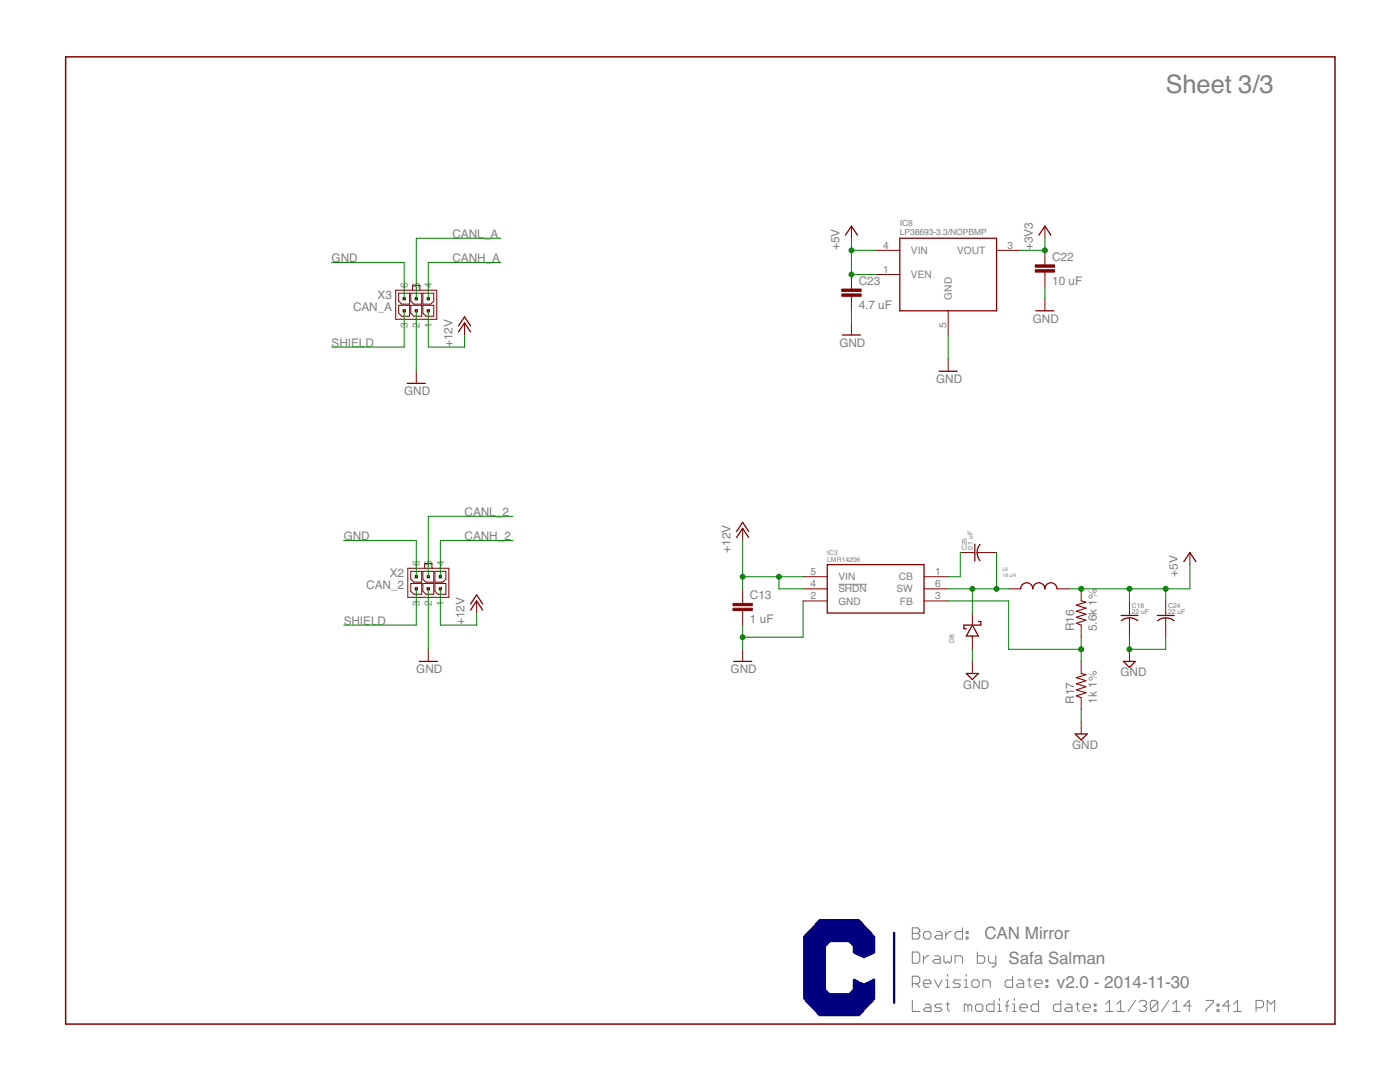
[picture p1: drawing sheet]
<svg xmlns="http://www.w3.org/2000/svg" width="279mm" height="216mm" viewBox="0 0 279 216" stroke-linecap="round" stroke-linejoin="round" font-family="sans-serif">
<g fill="#808080" stroke="#808080" stroke-width=".21">
<path d="M182.1 185.1v2.3z"/>
<path d="M182.1 185.1h1.1z"/>
<path d="M183.2 185.1l.4 .4z"/>
<path d="M183.6 185.5v.4z"/>
<path d="M183.6 185.9l-.4 .3z"/>
<path d="M183.2 186.2l.4 .4z"/>
<path d="M183.6 186.6v.4z"/>
<path d="M183.6 187l-.4 .4z"/>
<path d="M182.1 187.4h1.1z"/>
<path d="M182.1 186.2h1.1z"/>
<path d="M184.7 187.4h.7z"/>
<path d="M185.8 187l-.4 .4z"/>
<path d="M185.8 186.2v.8z"/>
<path d="M185.4 185.9l.4 .3z"/>
<path d="M184.7 185.9h.7z"/>
<path d="M184.3 186.2l.4-.3z"/>
<path d="M184.3 186.2v.8z"/>
<path d="M184.3 187l.4 .4z"/>
<path d="M186.9 185.9h.7z"/>
<path d="M187.6 185.9l.4 .3z"/>
<path d="M188 186.2v1.2z"/>
<path d="M186.9 187.4h1.1z"/>
<path d="M186.5 187l.4 .4z"/>
<path d="M186.5 187l.4-.4z"/>
<path d="M186.9 186.6h1.1z"/>
<path d="M188.7 185.9v1.5z"/>
<path d="M188.7 186.6l.8-.7z"/>
<path d="M189.5 185.9h.4z"/>
<path d="M192.1 185.1v2.3z"/>
<path d="M191 187.4h1.1z"/>
<path d="M190.6 187l.4 .4z"/>
<path d="M190.6 186.2v.8z"/>
<path d="M190.6 186.2l.4-.3z"/>
<path d="M191 185.9h1.1z"/>
<path d="M192.8 185.9h.4z"/>
<path d="M193.2 185.9v.3z"/>
<path d="M192.8 186.2h.4z"/>
<path d="M192.8 185.9v.3z"/>
<path d="M192.8 187h.4z"/>
<path d="M193.2 187v.4z"/>
<path d="M192.8 187.4h.4z"/>
<path d="M192.8 187v.4z"/>
<path d="M182.1 194.8v2.2z"/>
<path d="M182.1 194.8h1.1z"/>
<path d="M183.2 194.8l.4 .4z"/>
<path d="M183.6 195.2v.7z"/>
<path d="M183.6 195.9l-.4 .4z"/>
<path d="M182.1 196.3h1.1z"/>
<path d="M182.8 196.3l.8 .7z"/>
<path d="M184.7 197h.7z"/>
<path d="M184.3 196.6l.4 .4z"/>
<path d="M184.3 195.9v.7z"/>
<path d="M184.3 195.9l.4-.4z"/>
<path d="M184.7 195.5h.7z"/>
<path d="M185.4 195.5l.4 .4z"/>
<path d="M185.8 195.9v.4z"/>
<path d="M184.3 196.3h1.5z"/>
<path d="M186.5 195.5l.8 1.5z"/>
<path d="M188 195.5l-.7 1.5z"/>
<path d="M188.7 195.5h.4z"/>
<path d="M189.1 195.5v1.5z"/>
<path d="M188.7 197h.8z"/>
<path d="M189.1 194.4v.4z"/>
<path d="M190.2 197h1.1z"/>
<path d="M191.7 196.6l-.4 .4z"/>
<path d="M191.3 196.3l.4 .3z"/>
<path d="M190.6 196.3h.7z"/>
<path d="M190.2 195.9l.4 .4z"/>
<path d="M190.2 195.9l.4-.4z"/>
<path d="M190.6 195.5h1.1z"/>
<path d="M192.4 195.5h.4z"/>
<path d="M192.8 195.5v1.5z"/>
<path d="M192.4 197h.8z"/>
<path d="M192.8 194.4v.4z"/>
<path d="M194.3 197h.8z"/>
<path d="M195.4 196.6l-.3 .4z"/>
<path d="M195.4 195.9v.7z"/>
<path d="M195.1 195.5l.3 .4z"/>
<path d="M194.3 195.5h.8z"/>
<path d="M193.9 195.9l.4-.4z"/>
<path d="M193.9 195.9v.7z"/>
<path d="M193.9 196.6l.4 .4z"/>
<path d="M196.2 195.5v1.5z"/>
<path d="M196.2 195.5h1.1z"/>
<path d="M197.3 195.5l.3 .4z"/>
<path d="M197.6 195.9v1.1z"/>
<path d="M202.1 194.8v2.2z"/>
<path d="M201 197h1.1z"/>
<path d="M200.6 196.6l.4 .4z"/>
<path d="M200.6 195.9v.7z"/>
<path d="M200.6 195.9l.4-.4z"/>
<path d="M201 195.5h1.1z"/>
<path d="M203.2 195.5h.7z"/>
<path d="M203.9 195.5l.4 .4z"/>
<path d="M204.3 195.9v1.1z"/>
<path d="M203.2 197h1.1z"/>
<path d="M202.8 196.6l.4 .4z"/>
<path d="M202.8 196.6l.4-.3z"/>
<path d="M203.2 196.3h1.1z"/>
<path d="M205.4 195.2v1.4z"/>
<path d="M205.4 196.6l.4 .4z"/>
<path d="M205 195.5h.8z"/>
<path d="M206.9 197h.7z"/>
<path d="M206.5 196.6l.4 .4z"/>
<path d="M206.5 195.9v.7z"/>
<path d="M206.9 195.5l-.4 .4z"/>
<path d="M206.9 195.5h.7z"/>
<path d="M207.6 195.5l.4 .4z"/>
<path d="M208 195.9v.4z"/>
<path d="M206.5 196.3h1.5z"/>
<path d="M208.7 195.5h.4z"/>
<path d="M209.1 195.5v.4z"/>
<path d="M208.7 195.9h.4z"/>
<path d="M208.7 195.5v.4z"/>
<path d="M208.7 196.6h.4z"/>
<path d="M209.1 196.6v.4z"/>
<path d="M208.7 197h.4z"/>
<path d="M208.7 196.6v.4z"/>
<path d="M182.1 199.6v2.2z"/>
<path d="M182.1 201.8h1.5z"/>
<path d="M184.7 200.4h.7z"/>
<path d="M185.4 200.4l.4 .3z"/>
<path d="M185.8 200.7v1.1z"/>
<path d="M184.7 201.8h1.1z"/>
<path d="M184.3 201.5l.4 .3z"/>
<path d="M184.3 201.5l.4-.4z"/>
<path d="M184.7 201.1h1.1z"/>
<path d="M186.5 201.8h1.1z"/>
<path d="M187.6 201.8l.4-.3z"/>
<path d="M187.6 201.1l.4 .4z"/>
<path d="M186.9 201.1h.7z"/>
<path d="M186.5 200.7l.4 .4z"/>
<path d="M186.5 200.7l.4-.3z"/>
<path d="M186.9 200.4h1.1z"/>
<path d="M189.1 200v1.5z"/>
<path d="M189.1 201.5l.4 .3z"/>
<path d="M188.7 200.4h.8z"/>
<path d="M192.4 200.4v1.4z"/>
<path d="M192.4 200.4h.4z"/>
<path d="M192.8 200.4l.4 .3z"/>
<path d="M193.2 200.7v1.1z"/>
<path d="M193.2 200.7l.4-.3z"/>
<path d="M193.6 200.4l.3 .3z"/>
<path d="M193.9 200.7v1.1z"/>
<path d="M195.1 201.8h.7z"/>
<path d="M195.8 201.8l.4-.3z"/>
<path d="M196.2 200.7v.8z"/>
<path d="M195.8 200.4l.4 .3z"/>
<path d="M195.1 200.4h.7z"/>
<path d="M194.7 200.7l.4-.3z"/>
<path d="M194.7 200.7v.8z"/>
<path d="M194.7 201.5l.4 .3z"/>
<path d="M198.4 199.6v2.2z"/>
<path d="M197.3 201.8h1.1z"/>
<path d="M196.9 201.5l.4 .3z"/>
<path d="M196.9 200.7v.8z"/>
<path d="M196.9 200.7l.4-.3z"/>
<path d="M197.3 200.4h1.1z"/>
<path d="M199.1 200.4h.4z"/>
<path d="M199.5 200.4v1.4z"/>
<path d="M199.1 201.8h.8z"/>
<path d="M199.5 199.2v.4z"/>
<path d="M201 200v1.8z"/>
<path d="M201 200l.3-.4z"/>
<path d="M200.6 200.7h.7z"/>
<path d="M202.1 200.4h.3z"/>
<path d="M202.4 200.4v1.4z"/>
<path d="M202.1 201.8h.7z"/>
<path d="M202.4 199.2v.4z"/>
<path d="M203.9 201.8h.8z"/>
<path d="M203.6 201.5l.3 .3z"/>
<path d="M203.6 200.7v.8z"/>
<path d="M203.6 200.7l.3-.3z"/>
<path d="M203.9 200.4h.8z"/>
<path d="M204.7 200.4l.3 .3z"/>
<path d="M205 200.7v.4z"/>
<path d="M203.6 201.1h1.4z"/>
<path d="M207.3 199.6v2.2z"/>
<path d="M206.1 201.8h1.2z"/>
<path d="M205.8 201.5l.3 .3z"/>
<path d="M205.8 200.7v.8z"/>
<path d="M205.8 200.7l.3-.3z"/>
<path d="M206.1 200.4h1.2z"/>
<path d="M211.7 199.6v2.2z"/>
<path d="M210.6 201.8h1.1z"/>
<path d="M210.2 201.5l.4 .3z"/>
<path d="M210.2 200.7v.8z"/>
<path d="M210.2 200.7l.4-.3z"/>
<path d="M210.6 200.4h1.1z"/>
<path d="M212.8 200.4h.8z"/>
<path d="M213.6 200.4l.3 .3z"/>
<path d="M213.9 200.7v1.1z"/>
<path d="M212.8 201.8h1.1z"/>
<path d="M212.4 201.5l.4 .3z"/>
<path d="M212.8 201.1l-.4 .4z"/>
<path d="M212.8 201.1h1.1z"/>
<path d="M215 200v1.5z"/>
<path d="M215 201.5l.4 .3z"/>
<path d="M214.7 200.4h.7z"/>
<path d="M216.5 201.8h.8z"/>
<path d="M216.2 201.5l.3 .3z"/>
<path d="M216.2 200.7v.8z"/>
<path d="M216.2 200.7l.3-.3z"/>
<path d="M216.5 200.4h.8z"/>
<path d="M217.3 200.4l.3 .3z"/>
<path d="M217.6 200.7v.4z"/>
<path d="M216.2 201.1h1.4z"/>
<path d="M218.4 200.4h.3z"/>
<path d="M218.7 200.4v.3z"/>
<path d="M218.4 200.7h.3z"/>
<path d="M218.4 200.4v.3z"/>
<path d="M218.4 201.5h.3z"/>
<path d="M218.7 201.5v.3z"/>
<path d="M218.4 201.8h.3z"/>
<path d="M218.4 201.5v.3z"/>
<path d="M220.7 200.4l.7-.8z"/>
<path d="M221.4 199.6v2.2z"/>
<path d="M220.7 201.8h1.5z"/>
<path d="M222.9 200.4l.7-.8z"/>
<path d="M223.6 199.6v2.2z"/>
<path d="M222.9 201.8h1.5z"/>
<path d="M226.6 199.6l-1.5 2.2z"/>
<path d="M227.4 200l.3-.4z"/>
<path d="M227.7 199.6h.8z"/>
<path d="M228.5 199.6l.3 .4z"/>
<path d="M228.8 200v.4z"/>
<path d="M228.5 200.7l.3-.3z"/>
<path d="M228.1 200.7h.4z"/>
<path d="M228.5 200.7l.3 .4z"/>
<path d="M228.8 201.1v.4z"/>
<path d="M228.5 201.8l.3-.3z"/>
<path d="M227.7 201.8h.8z"/>
<path d="M227.4 201.5l.3 .3z"/>
<path d="M229.6 200v1.5z"/>
<path d="M229.6 200l.3-.4z"/>
<path d="M229.9 199.6h.8z"/>
<path d="M230.7 199.6l.4 .4z"/>
<path d="M231.1 200v1.5z"/>
<path d="M230.7 201.8l.4-.3z"/>
<path d="M229.9 201.8h.8z"/>
<path d="M229.6 201.5l.3 .3z"/>
<path d="M231.1 200l-1.5 1.5z"/>
<path d="M233.3 199.6l-1.5 2.2z"/>
<path d="M234 200.4l.8-.8z"/>
<path d="M234.8 199.6v2.2z"/>
<path d="M234 201.8h1.5z"/>
<path d="M237.3 199.6v2.2z"/>
<path d="M237.3 199.6l-1.1 1.1z"/>
<path d="M236.2 200.7h1.5z"/>
<path d="M240.7 199.6h1.5z"/>
<path d="M242.2 199.6v.4z"/>
<path d="M242.2 200l-1.5 1.5z"/>
<path d="M240.7 201.5v.3z"/>
<path d="M242.9 200.4h.4z"/>
<path d="M243.3 200.4v.3z"/>
<path d="M242.9 200.7h.4z"/>
<path d="M242.9 200.4v.3z"/>
<path d="M242.9 201.5h.4z"/>
<path d="M243.3 201.5v.3z"/>
<path d="M242.9 201.8h.4z"/>
<path d="M242.9 201.5v.3z"/>
<path d="M245.1 199.6v2.2z"/>
<path d="M244 200.7l1.1-1.1z"/>
<path d="M244 200.7h1.5z"/>
<path d="M247 199.6l-.8 .8z"/>
<path d="M247 199.6v2.2z"/>
<path d="M246.2 201.8h1.5z"/>
<path d="M250.7 199.6v2.2z"/>
<path d="M250.7 199.6h1.1z"/>
<path d="M251.8 199.6l.4 .4z"/>
<path d="M252.2 200v.7z"/>
<path d="M251.8 201.1l.4-.4z"/>
<path d="M250.7 201.1h1.1z"/>
<path d="M252.9 199.6v2.2z"/>
<path d="M252.9 199.6l.7 .8z"/>
<path d="M253.6 200.4l.8-.8z"/>
<path d="M254.4 199.6v2.2z"/>
<path d="M182.1 190v2.2z"/>
<path d="M182.1 192.2h1.1z"/>
<path d="M183.6 191.8l-.4 .4z"/>
<path d="M183.6 190.3v1.5z"/>
<path d="M183.2 190l.4 .3z"/>
<path d="M182.1 190h1.1z"/>
<path d="M184.3 190.7v1.5z"/>
<path d="M185 190.7l-.7 .8z"/>
<path d="M185 190.7h.4z"/>
<path d="M186.5 190.7h.8z"/>
<path d="M187.3 190.7l.3 .4z"/>
<path d="M187.6 191.1v1.1z"/>
<path d="M186.5 192.2h1.1z"/>
<path d="M186.2 191.8l.3 .4z"/>
<path d="M186.2 191.8l.3-.3z"/>
<path d="M186.5 191.5h1.1z"/>
<path d="M188.4 190.7v1.1z"/>
<path d="M188.4 191.8l.3 .4z"/>
<path d="M188.7 192.2l.4-.4z"/>
<path d="M189.1 191.8l.4 .4z"/>
<path d="M189.5 192.2l.4-.4z"/>
<path d="M189.9 190.7v1.1z"/>
<path d="M190.6 190.7v1.5z"/>
<path d="M190.6 190.7h1.1z"/>
<path d="M191.7 190.7l.4 .4z"/>
<path d="M192.1 191.1v1.1z"/>
<path d="M195.1 190v2.2z"/>
<path d="M195.1 192.2h1.1z"/>
<path d="M196.2 192.2l.3-.4z"/>
<path d="M196.5 191.1v.7z"/>
<path d="M196.2 190.7l.3 .4z"/>
<path d="M195.1 190.7h1.1z"/>
<path d="M197.3 190.7v1.1z"/>
<path d="M197.3 191.8l.3 .4z"/>
<path d="M197.6 192.2h1.1z"/>
<path d="M198.7 190.7v1.9z"/>
<path d="M198.7 192.6l-.3 .3z"/>
<path d="M198 192.9h.4z"/>
</g>
<path d="M167.3 116.6h5.7z" fill="#808080" stroke="#808080" stroke-width=".2"/>
<g fill="#800000" stroke="#800000" stroke-width=".3">
<path d="M13.1 11.3v193z"/>
<path d="M13.1 204.3h253.3z"/>
<path d="M266.4 11.3v193z"/>
<path d="M13.1 11.3h253.3z"/>
</g>
<g fill="#800000" stroke="#800000" stroke-width=".2">
<path d="M80.2 63.1h1.5z"/>
<path d="M81.7 60.9v2.2z"/>
<path d="M79.6 60.9h2.1z"/>
<path d="M79.6 60.9v1.6z"/>
<path d="M79.6 62.5l.6 .6z"/>
<path d="M82.6 63.1h1.6z"/>
<path d="M84.2 60.9v2.2z"/>
<path d="M82 60.9h2.2z"/>
<path d="M82 60.9v1.6z"/>
<path d="M82 62.5l.6 .6z"/>
<path d="M85 63.1h1.6z"/>
<path d="M86.6 60.9v2.2z"/>
<path d="M84.4 60.9h2.2z"/>
<path d="M84.4 60.9v1.6z"/>
<path d="M84.4 62.5l.6 .6z"/>
<path d="M80.2 60.7h1.5z"/>
<path d="M81.7 58.5v2.2z"/>
<path d="M79.6 58.5h2.1z"/>
<path d="M79.6 58.5v1.6z"/>
<path d="M79.6 60.1l.6 .6z"/>
<path d="M82.6 60.7h1.6z"/>
<path d="M84.2 58.5v2.2z"/>
<path d="M82 58.5h2.2z"/>
<path d="M82 58.5v1.6z"/>
<path d="M82 60.1l.6 .6z"/>
<path d="M86.6 58.5v1.6z"/>
<path d="M84.4 58.5h2.2z"/>
<path d="M84.4 58.5v2.2z"/>
<path d="M84.4 60.7h1.6z"/>
<path d="M86 60.7l.6-.6z"/>
<path d="M79 57.9v5.8z"/>
<path d="M79 63.7h8.2z"/>
<path d="M87.2 57.9v5.8z"/>
<path d="M83.8 57.9h3.4z"/>
<path d="M82.3 57.9h1.5z"/>
<path d="M79 57.9h3.3z"/>
<path d="M82.3 56.9v1z"/>
<path d="M82.3 56.9h1.5z"/>
<path d="M83.8 56.9v1z"/>
<path d="M83.1 74.1v2.4z"/>
<path d="M92.7 64.4v2.4z"/>
<path d="M82.6 118.6h1.6z"/>
<path d="M84.2 116.4v2.2z"/>
<path d="M82 116.4h2.2z"/>
<path d="M82 116.4v1.6z"/>
<path d="M82 118l.6 .6z"/>
<path d="M85 118.6h1.6z"/>
<path d="M86.6 116.4v2.2z"/>
<path d="M84.4 116.4h2.2z"/>
<path d="M84.4 116.4v1.6z"/>
<path d="M84.4 118l.6 .6z"/>
<path d="M87.4 118.6h1.6z"/>
<path d="M89 116.4v2.2z"/>
<path d="M86.8 116.4h2.2z"/>
<path d="M86.8 116.4v1.6z"/>
<path d="M86.8 118l.6 .6z"/>
<path d="M82.6 116.2h1.6z"/>
<path d="M84.2 114v2.2z"/>
<path d="M82 114h2.2z"/>
<path d="M82 114v1.6z"/>
<path d="M82 115.6l.6 .6z"/>
<path d="M85 116.2h1.6z"/>
<path d="M86.6 114v2.2z"/>
<path d="M84.4 114h2.2z"/>
<path d="M84.4 114v1.6z"/>
<path d="M84.4 115.6l.6 .6z"/>
<path d="M89 114v1.6z"/>
<path d="M86.8 114h2.2z"/>
<path d="M86.8 114v2.2z"/>
<path d="M86.8 116.2h1.6z"/>
<path d="M88.4 116.2l.6-.6z"/>
<path d="M81.4 113.4v5.8z"/>
<path d="M81.4 119.2h8.2z"/>
<path d="M89.6 113.4v5.8z"/>
<path d="M86.2 113.4h3.4z"/>
<path d="M84.8 113.4h1.4z"/>
<path d="M81.4 113.4h3.4z"/>
<path d="M84.8 112.4v1z"/>
<path d="M84.8 112.4h1.4z"/>
<path d="M86.2 112.4v1z"/>
<path d="M85.5 129.6v2.4z"/>
<path d="M95.1 119.9v2.4z"/>
<path d="M169.9 64.4v2.4z"/>
<path d="M208.5 59.6v2.4z"/>
<path d="M189.2 71.7v2.4z"/>
<path d="M174.8 54.8h4.8z"/>
<path d="M198.9 50h4.8z"/>
<path d="M174.8 50h4.8z"/>
<path d="M189.2 62v4.8z"/>
<path d="M208.5 45.1v2.4z"/>
<path d="M208.5 50v2.4z"/>
<path d="M208.5 54.8v2.4z"/>
<path d="M208.5 52.4v.5z"/>
<path d="M208.5 54.3v.5z"/>
<path d="M169.9 45.1v2.4z"/>
<path d="M169.9 54.8v2.4z"/>
<path d="M169.9 59.6v2.4z"/>
<path d="M169.9 57.2v.5z"/>
<path d="M169.9 59.1v.5z"/>
<path d="M148.2 105.4v2.4z"/>
<path d="M160.3 115.1h4.8z"/>
<path d="M160.3 117.5h4.8z"/>
<path d="M160.3 119.9h4.8z"/>
<path d="M184.4 117.5h4.8z"/>
<path d="M184.4 119.9h4.8z"/>
<path d="M184.4 115.1h4.8z"/>
<path d="M148.2 117.5v2.4z"/>
<path d="M148.2 122.3v2.4z"/>
<path d="M148.2 119.9v.5z"/>
<path d="M148.2 121.8v.5z"/>
<path d="M148.2 129.6v2.4z"/>
<path d="M225.4 123.3v1.4z"/>
<path d="M225.4 119.9v2.4z"/>
<path d="M225.4 124.7v2.4z"/>
<path d="M225.4 122.3v.5z"/>
<path d="M232.6 123.3v1.4z"/>
<path d="M232.6 119.9v2.4z"/>
<path d="M232.6 124.7v2.4z"/>
<path d="M232.6 122.3v.5z"/>
<path d="M215.8 117.5v2.4z"/>
<path d="M215.8 124.7v2.4z"/>
<path d="M215.8 132v2.4z"/>
<path d="M215.8 139.2v2.4z"/>
<path d="M215.8 144v2.5z"/>
<path d="M201.3 117.5h2.4z"/>
<path d="M210.9 117.5h2.5z"/>
<path d="M194.1 127.1v2.5z"/>
<path d="M194.1 122.3v2.4z"/>
<path d="M194.1 126.9v.2z"/>
<path d="M195 110.3h1.5z"/>
<path d="M191.6 110.3h2.5z"/>
<path d="M196.5 110.3h2.4z"/>
<path d="M194.1 110.3h.4z"/>
<path d="M194.1 132v2.4z"/>
<path d="M225.4 129.6v2.4z"/>
<path d="M237.5 110.3v2.4z"/>
</g>
<g fill="#800000" stroke="#800000" stroke-width=".2">
<path d="M80.4 59.4h.5v.4h-.5z"/>
<path d="M80.4 61.8h.5v.5h-.5z"/>
<path d="M82.8 61.8h.5v.5h-.5z"/>
<path d="M82.8 59.4h.5v.4h-.5z"/>
<path d="M85.2 59.4h.5v.4h-.5z"/>
<path d="M85.2 61.8h.5v.5h-.5z"/>
<path d="M82.8 114.9h.5v.4h-.5z"/>
<path d="M82.8 117.3h.5v.4h-.5z"/>
<path d="M85.2 117.3h.5v.4h-.5z"/>
<path d="M85.2 114.9h.5v.4h-.5z"/>
<path d="M87.7 114.9h.4v.4h-.4z"/>
<path d="M87.7 117.3h.4v.4h-.4z"/>
<path d="M206.6 53.8h3.9v.5h-3.9z"/>
<path d="M206.6 52.9h3.9v.4h-3.9z"/>
<path d="M168 58.7h3.9v.4h-3.9z"/>
<path d="M168 57.7h3.9v.4h-3.9z"/>
<path d="M146.3 121.4h3.8v.4h-3.8z"/>
<path d="M146.3 120.4h3.8v.5h-3.8z"/>
</g>
<g fill="#800000" stroke="#800000" stroke-width=".25">
<path d="M81.3 76.5h3.6z"/>
<path d="M92.7 64.4l1.2 1.8z"/>
<path d="M92.7 64.4l-1.2 1.8z"/>
<path d="M92.7 63.2l1.2 1.8z"/>
<path d="M92.7 63.2l-1.2 1.8z"/>
<path d="M83.7 132h3.6z"/>
<path d="M95.1 119.9l1.2 1.8z"/>
<path d="M95.1 119.9l-1.2 1.8z"/>
<path d="M95.1 118.7l1.2 1.8z"/>
<path d="M95.1 118.7l-1.2 1.8z"/>
<path d="M168.1 66.8h3.6z"/>
<path d="M206.7 62h3.6z"/>
<path d="M187.4 74.1h3.6z"/>
<path d="M179.6 47.5h19.3z"/>
<path d="M198.9 47.5v14.5z"/>
<path d="M179.6 62h19.3z"/>
<path d="M179.6 47.5v14.5z"/>
<path d="M208.5 45.1l1.2 1.8z"/>
<path d="M208.5 45.1l-1.2 1.8z"/>
<path d="M169.9 45.1l1.2 1.8z"/>
<path d="M169.9 45.1l-1.2 1.8z"/>
<path d="M148.2 105.4l1.2 1.9z"/>
<path d="M148.2 105.4l-1.2 1.9z"/>
<path d="M148.2 104.2l1.2 1.8z"/>
<path d="M148.2 104.2l-1.2 1.8z"/>
<path d="M165.1 112.7h19.3z"/>
<path d="M184.4 112.7v9.6z"/>
<path d="M165.1 122.3h19.3z"/>
<path d="M165.1 112.7v9.6z"/>
<path d="M146.4 132h3.6z"/>
<path d="M223.7 122.8h1.7z"/>
<path d="M225.4 122.8h1.7z"/>
<path d="M231 122.8h1.6z"/>
<path d="M232.6 122.8h1.7z"/>
<path d="M214.6 146.5h2.4z"/>
<path d="M217 146.5l-1.2 1.2z"/>
<path d="M214.6 146.5l1.2 1.2z"/>
<path d="M192.8 126.9h1.3z"/>
<path d="M194.1 126.9h1.2z"/>
<path d="M194.1 124.7l1.2 2.2z"/>
<path d="M194.1 124.7l-1.3 2.2z"/>
<path d="M192.4 124.7v.8z"/>
<path d="M192.4 124.7h1.7z"/>
<path d="M194.1 124.7h1.6z"/>
<path d="M195.7 124v.7z"/>
<path d="M195.3 124h.4z"/>
<path d="M192.4 125.5h.4z"/>
<path d="M194.5 110.3v1.7z"/>
<path d="M194.5 108.6v1.7z"/>
<path d="M192.8 134.4h2.5z"/>
<path d="M195.3 134.4l-1.2 1.2z"/>
<path d="M192.8 134.4l1.3 1.2z"/>
<path d="M224.2 132h2.4z"/>
<path d="M226.6 132l-1.2 1.2z"/>
<path d="M224.2 132l1.2 1.2z"/>
<path d="M237.5 110.3l1.2 1.8z"/>
<path d="M237.5 110.3l-1.2 1.8z"/>
</g>
<path d="M195.6 108.6a2.65 2.65 0 0 0 0 3.3M203.7 117.5a1.21 1.21 0 0 1 1.2-1.2 1.21 1.21 0 0 1 1.2 1.2 1.21 1.21 0 0 1 1.2-1.2 1.21 1.21 0 0 1 1.2 1.2 1.21 1.21 0 0 1 1.2-1.2 1.21 1.21 0 0 1 1.2 1.2M223.8 123.8a2.61 2.61 0 0 1 3.3 0M231 123.8a2.61 2.61 0 0 1 3.3 0" fill="none" stroke="#800000" stroke-width=".25"/>
<g fill="#800000" stroke="#800000" stroke-width=".21">
<path d="M214.8 124.4l1 .3z"/>
<path d="M214.8 124.4l1.9-.6z"/>
<path d="M214.8 123.2l1.9 .6z"/>
<path d="M214.8 123.2l1.9-.6z"/>
<path d="M214.8 122l1.9 .6z"/>
<path d="M214.8 122l1.9-.7z"/>
<path d="M214.8 120.8l1.9 .5z"/>
<path d="M214.8 120.8l1.9-.7z"/>
<path d="M215.8 119.9l.9 .2z"/>
<path d="M214.8 138.9l1 .3z"/>
<path d="M214.8 138.9l1.9-.7z"/>
<path d="M214.8 137.6l1.9 .6z"/>
<path d="M214.8 137.6l1.9-.6z"/>
<path d="M214.8 136.4l1.9 .6z"/>
<path d="M214.8 136.4l1.9-.6z"/>
<path d="M214.8 135.2l1.9 .6z"/>
<path d="M214.8 135.2l1.9-.6z"/>
<path d="M215.8 134.4l.9 .2z"/>
</g>
<g fill="#008000" stroke="#008000" stroke-width=".2">
<path d="M83.1 47.5v12.1z"/>
<path d="M83.1 47.5h16.8z"/>
<path d="M85.5 52.4v7.2z"/>
<path d="M85.5 52.4h14.4z"/>
<path d="M80.7 62v7.3z"/>
<path d="M66.2 69.3h14.5z"/>
<path d="M83.1 117.5v7.2z"/>
<path d="M68.6 124.7h14.5z"/>
<path d="M83.1 62v12.1z"/>
<path d="M85.5 117.5v12.1z"/>
<path d="M189.2 66.8v4.9z"/>
<path d="M208.5 57.2v2.4z"/>
<path d="M169.9 62v2.4z"/>
<path d="M148.2 124.7v2.4z"/>
<path d="M148.2 127.1v2.5z"/>
<path d="M160.3 119.9v7.2z"/>
<path d="M148.2 127.1h12.1z"/>
<path d="M215.8 141.6v2.4z"/>
<path d="M194.1 129.6v2.4z"/>
<path d="M232.6 127.1v2.5z"/>
<path d="M225.4 129.6h7.2z"/>
<path d="M225.4 127.1v2.5z"/>
<path d="M83.1 107.8v7.3z"/>
<path d="M68.6 107.8h14.5z"/>
<path d="M80.7 52.4v7.2z"/>
<path d="M66.2 52.4h14.5z"/>
<path d="M85.5 62v7.3z"/>
<path d="M85.5 69.3h7.2z"/>
<path d="M92.7 66.8v2.5z"/>
<path d="M87.9 117.5v7.2z"/>
<path d="M87.9 124.7h7.2z"/>
<path d="M95.1 122.3v2.4z"/>
<path d="M155.4 115.1h4.9z"/>
<path d="M148.2 115.1h7.2z"/>
<path d="M148.2 115.1v2.4z"/>
<path d="M155.4 117.5h4.9z"/>
<path d="M155.4 115.1v2.4z"/>
<path d="M148.2 107.8v7.3z"/>
<path d="M85.5 103v12.1z"/>
<path d="M85.5 103h16.9z"/>
<path d="M87.9 107.8v7.3z"/>
<path d="M87.9 107.8h14.5z"/>
<path d="M203.7 50h4.8z"/>
<path d="M208.5 47.5v2.5z"/>
<path d="M169.9 50h4.9z"/>
<path d="M169.9 47.5v2.5z"/>
<path d="M169.9 54.8h4.9z"/>
<path d="M169.9 50v4.8z"/>
<path d="M213.4 117.5h2.4z"/>
<path d="M215.8 117.5h9.6z"/>
<path d="M225.4 117.5h7.2z"/>
<path d="M232.6 117.5h4.9z"/>
<path d="M225.4 117.5v2.4z"/>
<path d="M232.6 117.5v2.4z"/>
<path d="M237.5 112.7v4.8z"/>
<path d="M215.8 127.1v2.5z"/>
<path d="M215.8 129.6v2.4z"/>
<path d="M201.3 119.9v9.7z"/>
<path d="M201.3 129.6h14.5z"/>
<path d="M189.2 119.9h12.1z"/>
<path d="M189.2 117.5h4.9z"/>
<path d="M194.1 117.5h4.8z"/>
<path d="M198.9 117.5h2.4z"/>
<path d="M194.1 117.5v4.8z"/>
<path d="M198.9 110.3v7.2z"/>
<path d="M191.6 110.3v4.8z"/>
<path d="M189.2 115.1h2.4z"/>
<circle cx="148.2" cy="127.1" r=".49"/>
<circle cx="225.4" cy="129.6" r=".49"/>
<circle cx="148.2" cy="115.1" r=".49"/>
<circle cx="155.4" cy="115.1" r=".49"/>
<circle cx="208.5" cy="50" r=".49"/>
<circle cx="169.9" cy="50" r=".49"/>
<circle cx="169.9" cy="54.8" r=".49"/>
<circle cx="215.8" cy="117.5" r=".49"/>
<circle cx="225.4" cy="117.5" r=".49"/>
<circle cx="232.6" cy="117.5" r=".49"/>
<circle cx="215.8" cy="129.6" r=".49"/>
<circle cx="194.1" cy="117.5" r=".49"/>
<circle cx="198.9" cy="117.5" r=".49"/>
</g>
<g fill="#000080" stroke="#000080" stroke-width=".2">
<path d="M163.5 202.6h8v.1h-8z"/>
<path d="M163.4 202.4h8.2v.2h-8.2z"/>
<path d="M163.2 202.3h8.6v.1h-8.6z"/>
<path d="M163.1 202.2h8.8v.1h-8.8z"/>
<path d="M163.1 202h8.9v.2h-8.9z"/>
<path d="M163 201.9h9.1v.1h-9.1z"/>
<path d="M162.8 201.8h9.5v.1h-9.5z"/>
<path d="M162.7 201.6h9.7v.2h-9.7z"/>
<path d="M162.6 201.5h9.8v.1h-9.8z"/>
<path d="M162.4 201.4h10.2v.1h-10.2z"/>
<path d="M162.3 201.2h10.4v.2h-10.4z"/>
<path d="M162.2 201.1h10.6v.1h-10.6z"/>
<path d="M162 201h11v.1h-11z"/>
<path d="M161.9 200.9h11.2v.1h-11.2z"/>
<path d="M161.8 200.7h11.4v.1h-11.4z"/>
<path d="M161.6 200.6h11.8v.1h-11.8z"/>
<path d="M161.5 200.4h12v.2h-12z"/>
<path d="M161.4 200.3h12.2v.1h-12.2z"/>
<path d="M161.2 200.2h12.6v.1h-12.6z"/>
<path d="M161.1 200h12.8v.2h-12.8z"/>
<path d="M178.3 200h.3v.2h-.3z"/>
<path d="M161 199.9h13v.1h-13z"/>
<path d="M178.3 199.9h.3v.1h-.3z"/>
<path d="M160.8 199.8h13.4v.1h-13.4z"/>
<path d="M178.3 199.8h.3v.1h-.3z"/>
<path d="M160.8 199.6h13.5v.2h-13.5z"/>
<path d="M178.3 199.6h.3v.2h-.3z"/>
<path d="M160.7 199.5h13.6v.1h-13.6z"/>
<path d="M178.3 199.5h.3v.1h-.3z"/>
<path d="M160.6 199.4h13.8v.1h-13.8z"/>
<path d="M178.3 199.4h.3v.1h-.3z"/>
<path d="M160.4 199.2h14.2v.2h-14.2z"/>
<path d="M178.3 199.2h.3v.2h-.3z"/>
<path d="M160.4 199.1h14.2v.1h-14.2z"/>
<path d="M178.3 199.1h.3v.1h-.3z"/>
<path d="M160.4 199h14.2v.1h-14.2z"/>
<path d="M178.3 199h.3v.1h-.3z"/>
<path d="M160.4 198.8h14.2v.2h-14.2z"/>
<path d="M178.3 198.8h.3v.2h-.3z"/>
<path d="M160.4 198.7h14.2v.1h-14.2z"/>
<path d="M178.3 198.7h.3v.1h-.3z"/>
<path d="M160.4 198.6h14.2v.1h-14.2z"/>
<path d="M178.3 198.6h.3v.1h-.3z"/>
<path d="M160.4 198.4h14.2v.2h-14.2z"/>
<path d="M178.3 198.4h.3v.2h-.3z"/>
<path d="M160.4 198.3h14.2v.1h-14.2z"/>
<path d="M178.3 198.3h.3v.1h-.3z"/>
<path d="M160.4 198.2h5.1v.1h-5.1z"/>
<path d="M169.5 198.2h5.1v.1h-5.1z"/>
<path d="M178.3 198.2h.3v.1h-.3z"/>
<path d="M160.4 198h5v.2h-5z"/>
<path d="M169.6 198h5v.2h-5z"/>
<path d="M178.3 198h.3v.2h-.3z"/>
<path d="M160.4 197.9h4.8v.1h-4.8z"/>
<path d="M169.8 197.9h4.8v.1h-4.8z"/>
<path d="M178.3 197.9h.3v.1h-.3z"/>
<path d="M160.4 197.8h4.7v.1h-4.7z"/>
<path d="M169.9 197.8h4.7v.1h-4.7z"/>
<path d="M178.3 197.8h.3v.1h-.3z"/>
<path d="M160.4 197.6h4.6v.2h-4.6z"/>
<path d="M170 197.6h4.6v.2h-4.6z"/>
<path d="M178.3 197.6h.3v.2h-.3z"/>
<path d="M160.4 197.5h4.4v.1h-4.4z"/>
<path d="M170.2 197.5h4.4v.1h-4.4z"/>
<path d="M178.3 197.5h.3v.1h-.3z"/>
<path d="M160.4 197.4h4.3v.1h-4.3z"/>
<path d="M170.3 197.4h4.3v.1h-4.3z"/>
<path d="M178.3 197.4h.3v.1h-.3z"/>
<path d="M160.4 197.3h4.3v.1h-4.3z"/>
<path d="M170.3 197.3h4.3v.1h-4.3z"/>
<path d="M178.3 197.3h.3v.1h-.3z"/>
<path d="M160.4 197.1h4.3v.1h-4.3z"/>
<path d="M170.3 197.1h4.3v.1h-4.3z"/>
<path d="M178.3 197.1h.3v.1h-.3z"/>
<path d="M160.4 197h4.3v.1h-4.3z"/>
<path d="M170.3 197h4.3v.1h-4.3z"/>
<path d="M178.3 197h.3v.1h-.3z"/>
<path d="M160.4 196.8h4.3v.2h-4.3z"/>
<path d="M170.3 196.8h4.3v.2h-4.3z"/>
<path d="M178.3 196.8h.3v.2h-.3z"/>
<path d="M160.4 196.7h4.3v.1h-4.3z"/>
<path d="M170.3 196.7h4.3v.1h-4.3z"/>
<path d="M178.3 196.7h.3v.1h-.3z"/>
<path d="M160.4 196.6h4.3v.1h-4.3z"/>
<path d="M170.3 196.6h4.3v.1h-4.3z"/>
<path d="M178.3 196.6h.3v.1h-.3z"/>
<path d="M160.4 196.4h4.3v.2h-4.3z"/>
<path d="M170.3 196.4h4.3v.2h-4.3z"/>
<path d="M178.3 196.4h.3v.2h-.3z"/>
<path d="M160.4 196.3h4.3v.1h-4.3z"/>
<path d="M170.3 196.3h4.3v.1h-4.3z"/>
<path d="M178.3 196.3h.3v.1h-.3z"/>
<path d="M160.4 196.2h4.3v.1h-4.3z"/>
<path d="M170.3 196.2h1.9v.1h-1.9z"/>
<path d="M172.7 196.2h1.9v.1h-1.9z"/>
<path d="M178.3 196.2h.3v.1h-.3z"/>
<path d="M160.4 196h4.3v.2h-4.3z"/>
<path d="M170.3 196h1.6v.2h-1.6z"/>
<path d="M173 196h1.6v.2h-1.6z"/>
<path d="M178.3 196h.3v.2h-.3z"/>
<path d="M160.4 195.9h4.3v.1h-4.3z"/>
<path d="M170.3 195.9h1.2v.1h-1.2z"/>
<path d="M173.2 195.9h1.4v.1h-1.4z"/>
<path d="M178.3 195.9h.3v.1h-.3z"/>
<path d="M160.4 195.8h4.3v.1h-4.3z"/>
<path d="M170.3 195.8h1.1v.1h-1.1z"/>
<path d="M173.5 195.8h1.1v.1h-1.1z"/>
<path d="M178.3 195.8h.3v.1h-.3z"/>
<path d="M160.4 195.6h4.3v.2h-4.3z"/>
<path d="M170.3 195.6h.8v.2h-.8z"/>
<path d="M173.8 195.6h.8v.2h-.8z"/>
<path d="M178.3 195.6h.3v.2h-.3z"/>
<path d="M160.4 195.5h4.3v.1h-4.3z"/>
<path d="M170.3 195.5h.5v.1h-.5z"/>
<path d="M174 195.5h.6v.1h-.6z"/>
<path d="M178.3 195.5h.3v.1h-.3z"/>
<path d="M160.4 195.4h4.3v.1h-4.3z"/>
<path d="M170.4 195.4l.2 .1z"/>
<path d="M174.3 195.4h.3v.1h-.3z"/>
<path d="M178.3 195.4h.3v.1h-.3z"/>
<path d="M160.4 195.2h4.3v.2h-4.3z"/>
<path d="M178.3 195.2h.3v.2h-.3z"/>
<path d="M160.4 195.1h4.3v.1h-4.3z"/>
<path d="M178.3 195.1h.3v.1h-.3z"/>
<path d="M160.4 195h4.3v.1h-4.3z"/>
<path d="M178.3 195h.3v.1h-.3z"/>
<path d="M160.4 194.8h4.3v.2h-4.3z"/>
<path d="M178.3 194.8h.3v.2h-.3z"/>
<path d="M160.4 194.7h4.3v.1h-4.3z"/>
<path d="M178.3 194.7h.3v.1h-.3z"/>
<path d="M160.4 194.6h4.3v.1h-4.3z"/>
<path d="M178.3 194.6h.3v.1h-.3z"/>
<path d="M160.4 194.4h4.3v.2h-4.3z"/>
<path d="M178.3 194.4h.3v.2h-.3z"/>
<path d="M160.4 194.3h4.3v.1h-4.3z"/>
<path d="M178.3 194.3h.3v.1h-.3z"/>
<path d="M160.4 194.2h4.3v.1h-4.3z"/>
<path d="M178.3 194.2h.3v.1h-.3z"/>
<path d="M160.4 194h4.3v.2h-4.3z"/>
<path d="M178.3 194h.3v.2h-.3z"/>
<path d="M160.4 193.9h4.3v.1h-4.3z"/>
<path d="M178.3 193.9h.3v.1h-.3z"/>
<path d="M160.4 193.8h4.3v.1h-4.3z"/>
<path d="M178.3 193.8h.3v.1h-.3z"/>
<path d="M160.4 193.7h4.3v.1h-4.3z"/>
<path d="M178.3 193.7h.3v.1h-.3z"/>
<path d="M160.4 193.5h4.3v.1h-4.3z"/>
<path d="M178.3 193.5h.3v.1h-.3z"/>
<path d="M160.4 193.4h4.3v.1h-4.3z"/>
<path d="M178.3 193.4h.3v.1h-.3z"/>
<path d="M160.4 193.3h4.3v.1h-4.3z"/>
<path d="M178.3 193.3h.3v.1h-.3z"/>
<path d="M160.4 193.1h4.3v.1h-4.3z"/>
<path d="M178.3 193.1h.3v.1h-.3z"/>
<path d="M160.4 193h4.3v.1h-4.3z"/>
<path d="M178.3 193h.3v.1h-.3z"/>
<path d="M160.4 192.8h4.3v.2h-4.3z"/>
<path d="M178.3 192.8h.3v.2h-.3z"/>
<path d="M160.4 192.7h4.3v.1h-4.3z"/>
<path d="M178.3 192.7h.3v.1h-.3z"/>
<path d="M160.4 192.6h4.3v.1h-4.3z"/>
<path d="M178.3 192.6h.3v.1h-.3z"/>
<path d="M160.4 192.4h4.3v.2h-4.3z"/>
<path d="M178.3 192.4h.3v.2h-.3z"/>
<path d="M160.4 192.3h4.3v.1h-4.3z"/>
<path d="M178.3 192.3h.3v.1h-.3z"/>
<path d="M160.4 192.2h4.3v.1h-4.3z"/>
<path d="M178.3 192.2h.3v.1h-.3z"/>
<path d="M160.4 192h4.3v.2h-4.3z"/>
<path d="M178.3 192h.3v.2h-.3z"/>
<path d="M160.4 191.9h4.3v.1h-4.3z"/>
<path d="M178.3 191.9h.3v.1h-.3z"/>
<path d="M160.4 191.8h4.3v.1h-4.3z"/>
<path d="M178.3 191.8h.3v.1h-.3z"/>
<path d="M160.4 191.6h4.3v.2h-4.3z"/>
<path d="M178.3 191.6h.3v.2h-.3z"/>
<path d="M160.4 191.5h4.3v.1h-4.3z"/>
<path d="M178.3 191.5h.3v.1h-.3z"/>
<path d="M160.4 191.4h4.3v.1h-4.3z"/>
<path d="M178.3 191.4h.3v.1h-.3z"/>
<path d="M160.4 191.2h4.3v.2h-4.3z"/>
<path d="M178.3 191.2h.3v.2h-.3z"/>
<path d="M160.4 191.1h4.3v.1h-4.3z"/>
<path d="M178.3 191.1h.3v.1h-.3z"/>
<path d="M160.4 191h4.3v.1h-4.3z"/>
<path d="M172.3 191h.3v.1h-.3z"/>
<path d="M178.3 191h.3v.1h-.3z"/>
<path d="M160.4 190.8h4.3v.2h-4.3z"/>
<path d="M172 190.8h.8v.2h-.8z"/>
<path d="M178.3 190.8h.3v.2h-.3z"/>
<path d="M160.4 190.7h4.3v.1h-4.3z"/>
<path d="M171.8 190.7h1.3v.1h-1.3z"/>
<path d="M178.3 190.7h.3v.1h-.3z"/>
<path d="M160.4 190.6h4.3v.1h-4.3z"/>
<path d="M171.4 190.6h2.1v.1h-2.1z"/>
<path d="M178.3 190.6h.3v.1h-.3z"/>
<path d="M160.4 190.4h4.3v.2h-4.3z"/>
<path d="M171.1 190.4h2.7v.2h-2.7z"/>
<path d="M178.3 190.4h.3v.2h-.3z"/>
<path d="M160.4 190.3h4.3v.1h-4.3z"/>
<path d="M170.8 190.3h3.2v.1h-3.2z"/>
<path d="M178.3 190.3h.3v.1h-.3z"/>
<path d="M160.4 190.2h4.3v.1h-4.3z"/>
<path d="M170.6 190.2h3.7v.1h-3.7z"/>
<path d="M178.3 190.2h.3v.1h-.3z"/>
<path d="M160.4 190.1h4.3v.1h-4.3z"/>
<path d="M170.4 190.1h4.2v.1h-4.2z"/>
<path d="M178.3 190.1h.3v.1h-.3z"/>
<path d="M160.4 189.9h4.3v.1h-4.3z"/>
<path d="M170.3 189.9h4.3v.1h-4.3z"/>
<path d="M178.3 189.9h.3v.1h-.3z"/>
<path d="M160.4 189.8h4.3v.1h-4.3z"/>
<path d="M170.3 189.8h4.3v.1h-4.3z"/>
<path d="M178.3 189.8h.3v.1h-.3z"/>
<path d="M160.4 189.7h4.3v.1h-4.3z"/>
<path d="M170.3 189.7h4.3v.1h-4.3z"/>
<path d="M178.3 189.7h.3v.1h-.3z"/>
<path d="M160.4 189.5h4.3v.1h-4.3z"/>
<path d="M170.3 189.5h4.3v.1h-4.3z"/>
<path d="M178.3 189.5h.3v.1h-.3z"/>
<path d="M160.4 189.4h4.3v.1h-4.3z"/>
<path d="M170.3 189.4h4.3v.1h-4.3z"/>
<path d="M178.3 189.4h.3v.1h-.3z"/>
<path d="M160.4 189.3h4.3v.1h-4.3z"/>
<path d="M170.3 189.3h4.3v.1h-4.3z"/>
<path d="M178.3 189.3h.3v.1h-.3z"/>
<path d="M160.4 189.1h4.3v.1h-4.3z"/>
<path d="M170.3 189.1h4.3v.1h-4.3z"/>
<path d="M178.3 189.1h.3v.1h-.3z"/>
<path d="M160.4 189h4.3v.1h-4.3z"/>
<path d="M170.3 189h4.3v.1h-4.3z"/>
<path d="M178.3 189h.3v.1h-.3z"/>
<path d="M160.4 188.8h4.3v.2h-4.3z"/>
<path d="M170.3 188.8h4.3v.2h-4.3z"/>
<path d="M178.3 188.8h.3v.2h-.3z"/>
<path d="M160.4 188.7h4.4v.1h-4.4z"/>
<path d="M170.3 188.7h4.3v.1h-4.3z"/>
<path d="M178.3 188.7h.3v.1h-.3z"/>
<path d="M160.4 188.6h4.6v.1h-4.6z"/>
<path d="M170.2 188.6h4.4v.1h-4.4z"/>
<path d="M178.3 188.6h.3v.1h-.3z"/>
<path d="M160.4 188.4h4.7v.2h-4.7z"/>
<path d="M170 188.4h4.6v.2h-4.6z"/>
<path d="M178.3 188.4h.3v.2h-.3z"/>
<path d="M160.4 188.3h4.8v.1h-4.8z"/>
<path d="M169.9 188.3h4.7v.1h-4.7z"/>
<path d="M178.3 188.3h.3v.1h-.3z"/>
<path d="M160.4 188.2h5v.1h-5z"/>
<path d="M169.8 188.2h4.8v.1h-4.8z"/>
<path d="M178.3 188.2h.3v.1h-.3z"/>
<path d="M160.4 188h5v.2h-5z"/>
<path d="M169.6 188h5v.2h-5z"/>
<path d="M178.3 188h.3v.2h-.3z"/>
<path d="M160.4 187.9h5.2v.1h-5.2z"/>
<path d="M169.5 187.9h5.1v.1h-5.1z"/>
<path d="M178.3 187.9h.3v.1h-.3z"/>
<path d="M160.4 187.8h14.2v.1h-14.2z"/>
<path d="M178.3 187.8h.3v.1h-.3z"/>
<path d="M160.4 187.6h14.2v.2h-14.2z"/>
<path d="M178.3 187.6h.3v.2h-.3z"/>
<path d="M160.4 187.5h14.2v.1h-14.2z"/>
<path d="M178.3 187.5h.3v.1h-.3z"/>
<path d="M160.4 187.4h14.2v.1h-14.2z"/>
<path d="M178.3 187.4h.3v.1h-.3z"/>
<path d="M160.4 187.2h14.2v.2h-14.2z"/>
<path d="M178.3 187.2h.3v.2h-.3z"/>
<path d="M160.4 187.1h14.2v.1h-14.2z"/>
<path d="M178.3 187.1h.3v.1h-.3z"/>
<path d="M160.4 187h14.2v.1h-14.2z"/>
<path d="M178.3 187h.3v.1h-.3z"/>
<path d="M160.4 186.8h14.2v.2h-14.2z"/>
<path d="M178.3 186.8h.3v.2h-.3z"/>
<path d="M160.6 186.7h13.8v.1h-13.8z"/>
<path d="M178.3 186.7h.3v.1h-.3z"/>
<path d="M160.6 186.6h13.7v.1h-13.7z"/>
<path d="M178.3 186.6h.3v.1h-.3z"/>
<path d="M160.7 186.5h13.5v.1h-13.5z"/>
<path d="M178.3 186.5h.3v.1h-.3z"/>
<path d="M160.8 186.3h13.2v.1h-13.2z"/>
<path d="M178.3 186.3h.3v.1h-.3z"/>
<path d="M161 186.2h13v.1h-13z"/>
<path d="M178.3 186.2h.3v.1h-.3z"/>
<path d="M161.1 186.1h12.8v.1h-12.8z"/>
<path d="M178.3 186.1h.3v.1h-.3z"/>
<path d="M161.2 185.9h12.6v.1h-12.6z"/>
<path d="M161.4 185.8h12.2v.1h-12.2z"/>
<path d="M161.5 185.7h12v.1h-12z"/>
<path d="M161.6 185.5h11.8v.1h-11.8z"/>
<path d="M161.8 185.4h11.4v.1h-11.4z"/>
<path d="M161.9 185.3h11.2v.1h-11.2z"/>
<path d="M162 185.1h11v.2h-11z"/>
<path d="M162.2 185h10.6v.1h-10.6z"/>
<path d="M162.3 184.8h10.4v.2h-10.4z"/>
<path d="M162.4 184.7h10.2v.1h-10.2z"/>
<path d="M162.6 184.6h9.8v.1h-9.8z"/>
<path d="M162.7 184.4h9.6v.2h-9.6z"/>
<path d="M162.7 184.3h9.6v.1h-9.6z"/>
<path d="M162.8 184.2h9.3v.1h-9.3z"/>
<path d="M163 184h9v.2h-9z"/>
<path d="M163.1 183.9h8.8v.1h-8.8z"/>
<path d="M163.2 183.8h8.6v.1h-8.6z"/>
<path d="M163.4 183.6h8.2v.2h-8.2z"/>
<path d="M163.5 183.5h8v.1h-8z"/>
</g>
<text font-size="5.1" fill="#808080" x="232.7" y="18.6">Sheet 3/3</text>
<g font-size="3.4" fill="#808080">
<text x="196.5" y="187.5">CAN Mirror</text>
<text x="201.3" y="192.3">Safa Salman</text>
<text x="210.9" y="197.1">v2.0 - 2014-11-30</text>
</g>
<g font-size="2.4" fill="#808080">
<text x="90.3" y="47.5">CANL_A</text>
<text x="66.2" y="52.4">GND</text>
<text x="90.3" y="52.4">CANH_A</text>
<text x="167.5" y="50" transform="rotate(-90 167.5 50)">+5V</text>
<text x="206.1" y="50" transform="rotate(-90 206.1 50)">+3V3</text>
<text x="210" y="52">C22</text>
<text x="75.4" y="59.6">X3</text>
<text x="171.4" y="56.8">C23</text>
<text x="210" y="56.8">10 uF</text>
<text x="70.5" y="62">CAN_A</text>
<text x="171.4" y="61.7">4.7 uF</text>
<text x="206.1" y="64.4">GND</text>
<text x="66.2" y="69.2">SHIELD</text>
<text x="90.3" y="69.2" transform="rotate(-90 90.3 69.2)">+12V</text>
<text x="167.5" y="69.2">GND</text>
<text x="186.8" y="76.5">GND</text>
<text x="80.7" y="78.9">GND</text>
<text x="68.6" y="107.8">GND</text>
<text x="92.7" y="103">CANL_2</text>
<text x="92.7" y="107.8">CANH_2</text>
<text x="145.8" y="110.3" transform="rotate(-90 145.8 110.3)">+12V</text>
<text x="73.1" y="117.5">CAN_2</text>
<text x="77.8" y="115.1">X2</text>
<text x="149.7" y="119.5">C13</text>
<text x="235.1" y="115.1" transform="rotate(-90 235.1 115.1)">+5V</text>
<text x="68.6" y="124.7">SHIELD</text>
<text x="92.7" y="124.7" transform="rotate(-90 92.7 124.7)">+12V</text>
<text x="149.7" y="124.4">1 uF</text>
<text x="214.3" y="125.9" transform="rotate(-90 214.3 125.9)">R16</text>
<text x="218.9" y="125.9" transform="rotate(-90 218.9 125.9)">5.6k 1%</text>
<text x="83.1" y="134.4">GND</text>
<text x="145.8" y="134.4">GND</text>
<text x="192.2" y="137.4">GND</text>
<text x="223.6" y="135">GND</text>
<text x="214.3" y="140.4" transform="rotate(-90 214.3 140.4)">R17</text>
<text x="218.9" y="140.4" transform="rotate(-90 218.9 140.4)">1k 1%</text>
<text x="214" y="149.5">GND</text>
</g>
<g font-size="2" fill="#808080">
<text x="176.2" y="49.6">4</text>
<text x="181.8" y="50.7">VIN</text>
<text x="191" y="50.7">VOUT</text>
<text x="201.1" y="49.6">3</text>
<text x="81.4" y="57.4" transform="rotate(-90 81.4 57.4)">6</text>
<text x="83.8" y="57.4" transform="rotate(-90 83.8 57.4)">5</text>
<text x="86.2" y="57.4" transform="rotate(-90 86.2 57.4)">4</text>
<text x="176.2" y="54.4">1</text>
<text x="181.8" y="55.5">VEN</text>
<text x="189.9" y="59.8" transform="rotate(-90 189.9 59.8)">GND</text>
<text x="81.4" y="65.4" transform="rotate(-90 81.4 65.4)">3</text>
<text x="83.8" y="65.4" transform="rotate(-90 83.8 65.4)">2</text>
<text x="86.2" y="65.4" transform="rotate(-90 86.2 65.4)">1</text>
<text x="188.9" y="65.4" transform="rotate(-90 188.9 65.4)">5</text>
<text x="83.8" y="112.9" transform="rotate(-90 83.8 112.9)">6</text>
<text x="86.2" y="112.9" transform="rotate(-90 86.2 112.9)">5</text>
<text x="88.6" y="112.9" transform="rotate(-90 88.6 112.9)">4</text>
<text x="161.8" y="114.7">5</text>
<text x="161.8" y="117.2">4</text>
<text x="161.8" y="119.6">2</text>
<text x="167.3" y="115.8">VIN</text>
<text x="167.3" y="118.2">SHDN</text>
<text x="178.9" y="118.2">SW</text>
<text x="179.4" y="115.8">CB</text>
<text x="186.6" y="117.2">6</text>
<text x="186.6" y="119.6">3</text>
<text x="186.6" y="114.7">1</text>
<text x="83.8" y="120.8" transform="rotate(-90 83.8 120.8)">3</text>
<text x="86.2" y="120.8" transform="rotate(-90 86.2 120.8)">2</text>
<text x="88.6" y="120.8" transform="rotate(-90 88.6 120.8)">1</text>
<text x="167.3" y="120.6">GND</text>
<text x="179.6" y="120.6">FB</text>
</g>
<g font-size="1.7" fill="#808080">
<text x="179.6" y="46.8">LP38693-3.3/NOPBMP</text>
<text x="179.6" y="45.1">IC8</text>
</g>
<g font-size="1.4" fill="#808080">
<text x="165.1" y="112.2">LMR14206</text>
<text x="165.1" y="110.7">IC3</text>
<text x="193" y="109.8" transform="rotate(-90 193 109.8)">C25</text>
<text x="194.2" y="109.8" transform="rotate(-90 194.2 109.8)">0.1 uF</text>
<text x="225.9" y="122.4">22 uF</text>
<text x="225.9" y="121.2">C18</text>
<text x="233.1" y="122.4">22 uF</text>
<text x="233.1" y="121.2">C24</text>
<text x="190.4" y="128.4" transform="rotate(-90 190.4 128.4)">D8</text>
</g>
<g font-size="1" fill="#808080">
<text x="200.1" y="113.9">L6</text>
<text x="200.1" y="115.1">18 uH</text>
</g>
</svg>
